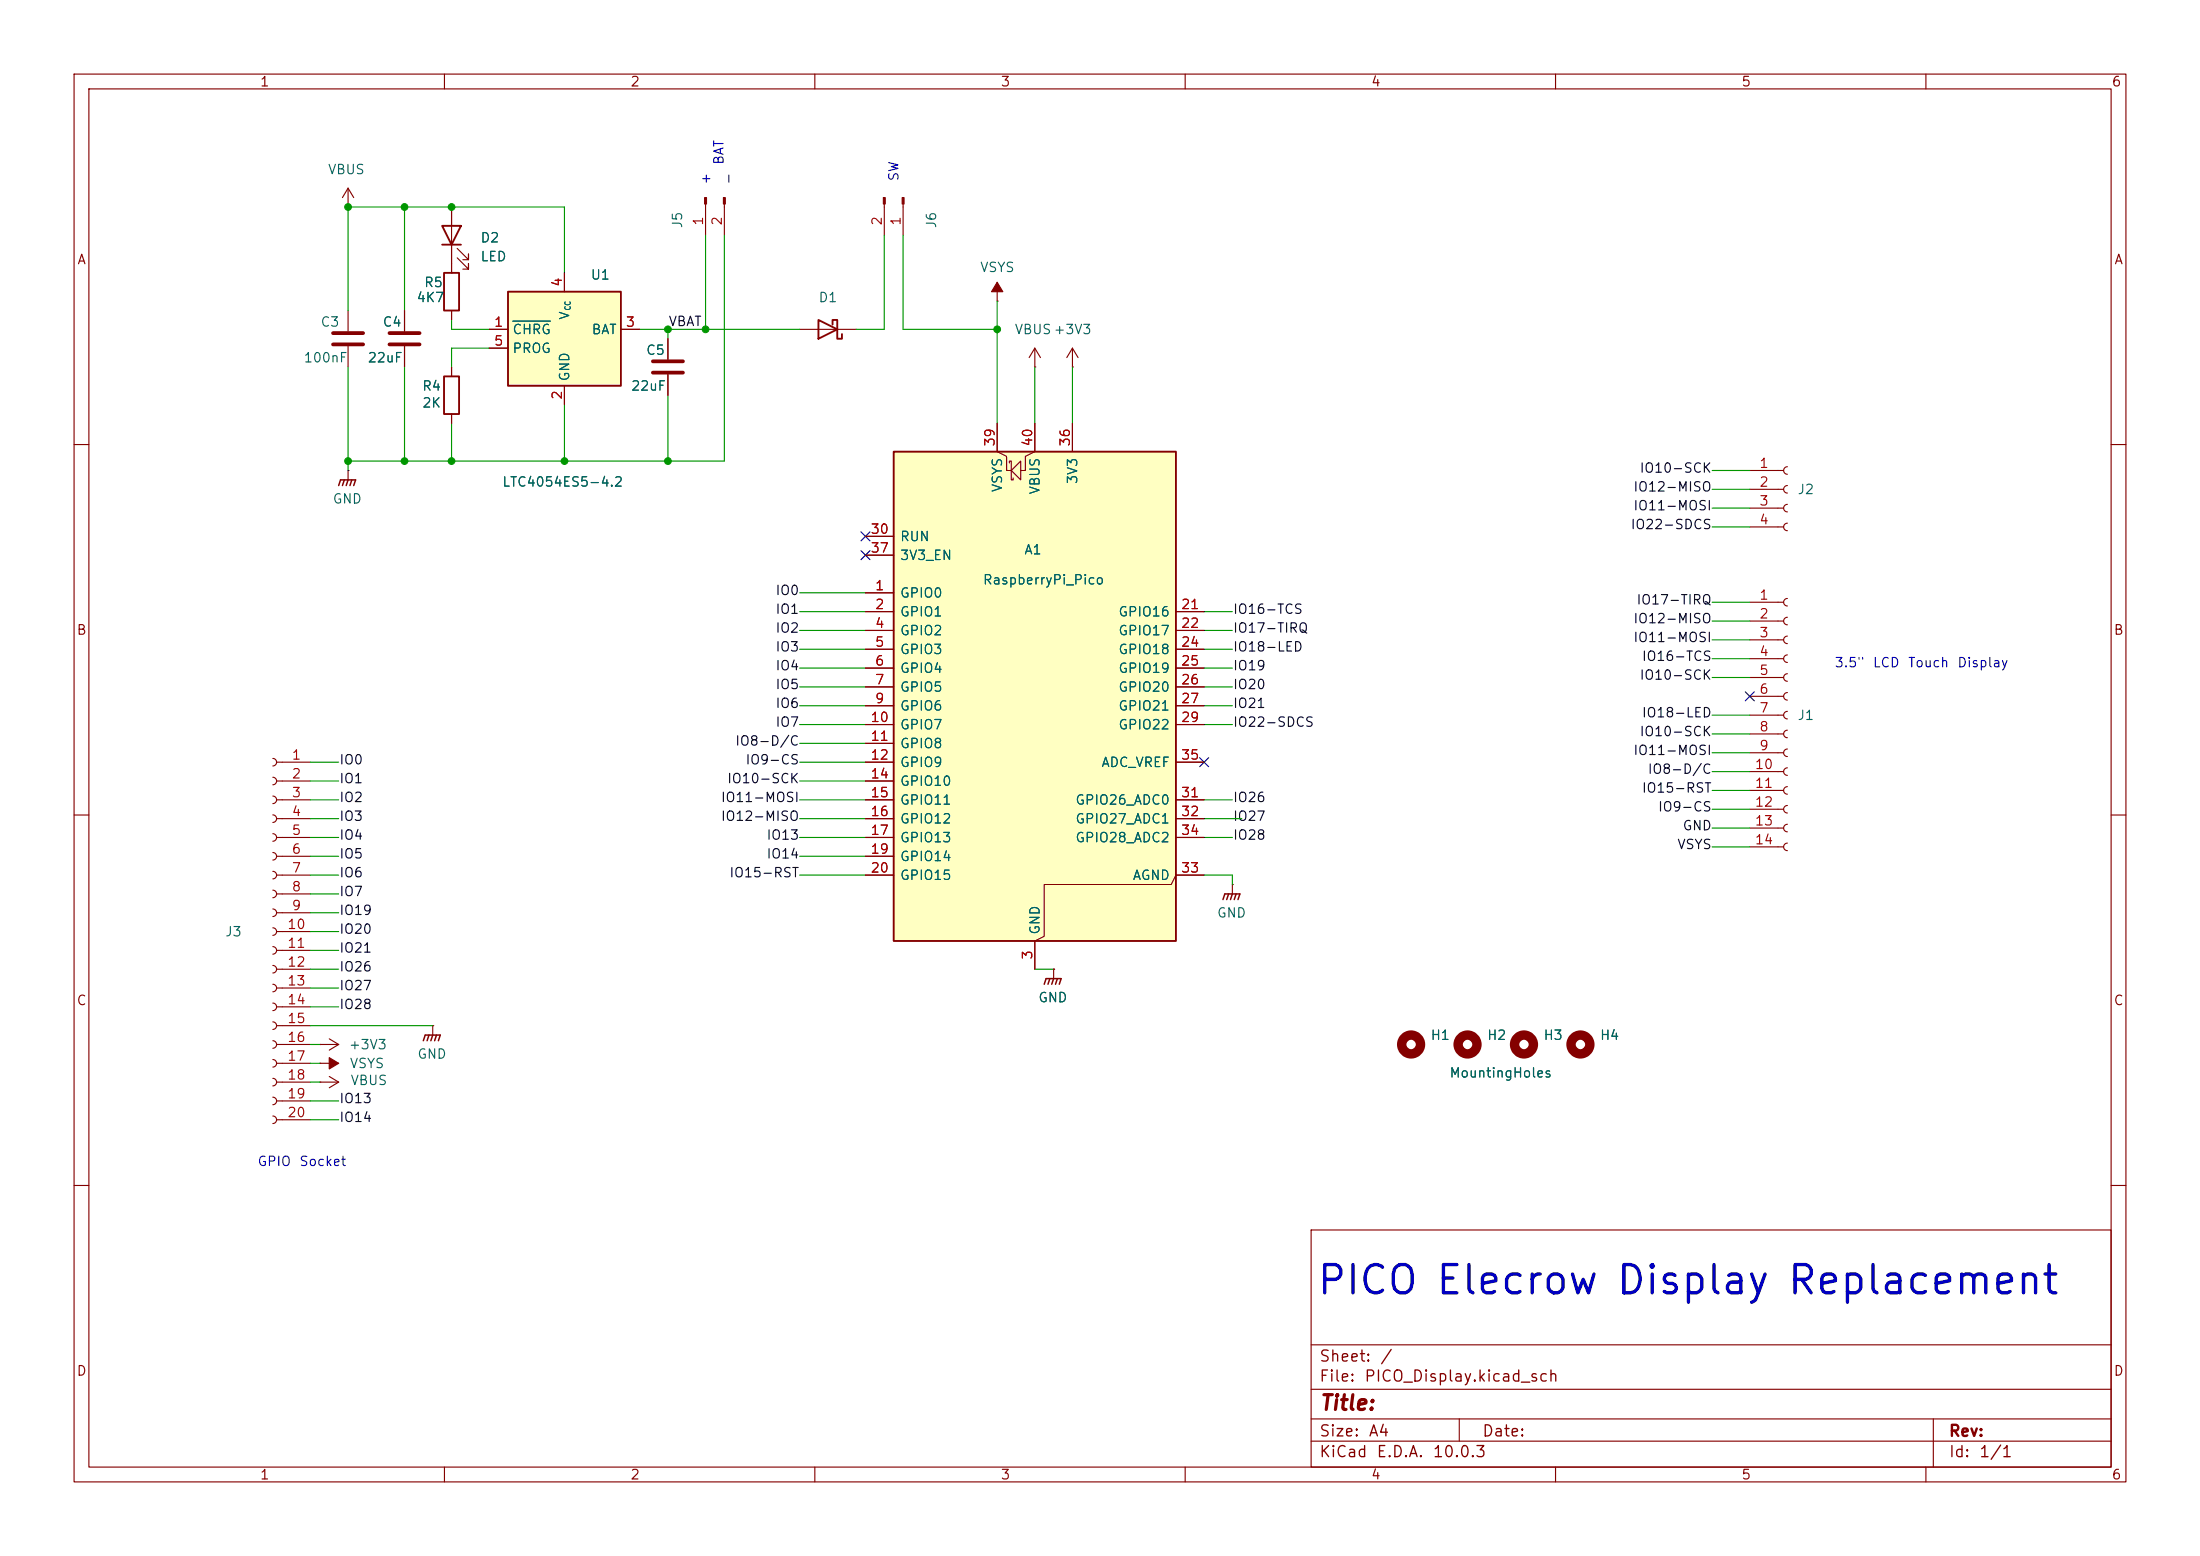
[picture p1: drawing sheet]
<svg xmlns="http://www.w3.org/2000/svg" width="297mm" height="210mm" viewBox="0 0 297 210" stroke-linecap="round" stroke-linejoin="round" font-family="sans-serif">
<g fill="none" stroke="#840000" stroke-width=".15">
<path d="M10 10h277v190h-277zM12 12h273v186h-273zM60 10v2M110 10v2M160 10v2M210 10v2M260 10v2M134.6 38.1v2.5M61 49.5v1.3M61 55.9v1.3M107.9 44.5h7.7M134.6 40.6h.1"/>
<path d="M10 60h2M47 63.5h.1M47 63.5v1.3M285 60h2M10 110h2M36.8 102.4a.51 .51 0 0 1 .5 .5 .51 .51 0 0 1-.5 .5M36.8 104.9a.51 .51 0 0 1 .5 .5 .51 .51 0 0 1-.5 .5M36.8 107.4a.51 .51 0 0 1 .5 .6 .51 .51 0 0 1-.5 .5M36.8 110a.51 .51 0 0 1 .5 .5 .51 .51 0 0 1-.5 .5M36.8 112.5a.51 .51 0 0 1 .5 .5 .51 .51 0 0 1-.5 .5M36.8 115.1a.51 .51 0 0 1 .5 .5 .51 .51 0 0 1-.5 .5M36.8 117.6a.51 .51 0 0 1 .5 .5 .51 .51 0 0 1-.5 .5"/>
<path d="M37.3 102.9h4.6M37.3 105.4h4.6M37.3 108h4.6M37.3 110.5h4.6M37.3 113h4.6M37.3 115.6h4.6M37.3 118.1h4.6M166.4 119.4h.1M166.4 119.4v1.3M285 110h2M36.8 120.1a.51 .51 0 0 1 .5 .6 .51 .51 0 0 1-.5 .5M36.8 122.7a.51 .51 0 0 1 .5 .5 .51 .51 0 0 1-.5 .5"/>
<path d="M36.8 125.2a.51 .51 0 0 1 .5 .5 .51 .51 0 0 1-.5 .5M36.8 127.8a.51 .51 0 0 1 .5 .5 .51 .51 0 0 1-.5 .5M36.8 130.3a.51 .51 0 0 1 .5 .5 .51 .51 0 0 1-.5 .5M36.8 132.8a.51 .51 0 0 1 .5 .6 .51 .51 0 0 1-.5 .5M36.8 135.4a.51 .51 0 0 1 .5 .5 .51 .51 0 0 1-.5 .5M36.8 137.9a.51 .51 0 0 1 .5 .5 .51 .51 0 0 1-.5 .5M37.3 120.7h4.6M37.3 123.2h4.6M37.3 125.7h4.6M37.3 128.3h4.6M37.3 130.8h4.6M37.3 133.4h4.6"/>
<path d="M37.3 135.9h4.6M37.3 138.4h4.6M58.4 138.4h.1M58.4 138.4v1.3M142.2 130.8h.1M142.2 130.8v1.3M36.8 140.5a.51 .51 0 0 1 .5 .5 .51 .51 0 0 1-.5 .5M36.8 143a.51 .51 0 0 1 .5 .5 .51 .51 0 0 1-.5 .5M36.8 145.5a.51 .51 0 0 1 .5 .6 .51 .51 0 0 1-.5 .5M36.8 148.1a.51 .51 0 0 1 .5 .5 .51 .51 0 0 1-.5 .5M36.8 150.6a.51 .51 0 0 1 .5 .5 .51 .51 0 0 1-.5 .5M37.3 141h4.6"/>
<path d="M37.3 143.5h4.6M37.3 146.1h4.6M37.3 148.6h4.6M37.3 151.1h4.6M43.2 143.5h.1M43.2 143.5h2.5M10 160h2M177 166h108v32h-108zM285 160h2M60 198v2M110 198v2M160 198v2"/>
<path d="M177 194.5h108M177 191.5h108M177 187.5h108M177 181.5h108M197 191.5v3M210 198v2M260 198v2M261 191.5v6.5"/>
</g>
<path d="M59.9 50.8h2.1v5.1h-2.1zM110.5 43.2l2.5 1.3-2.5 1.2zM112.4 43.8v-.6h.6v2.5h.7v-.6" fill="none" stroke="#840000" stroke-width=".25"/>
<g fill="#840000" stroke="#840000" stroke-width=".15">
<path d="M134.6 38.1l.8 1.3h-1.5z"/>
<path d="M44.4 142.7l1.3 .8-1.3 .8z"/>
</g>
<g fill="none" stroke="#840000" stroke-width=".2">
<path d="M45.7 65.5l.3-.7h2l-.2 .7M46.5 64.8l-.3 .7M47 64.8l-.3 .7M47.5 64.8l-.3 .7M57.9 139.7l-.2 .8M58.4 139.7l-.2 .8M58.9 139.7l-.2 .8M141 132.8l.2-.7h2.1l-.3 .7M141.7 132.1l-.2 .7M142.2 132.1l-.2 .7M142.7 132.1l-.2 .7M165.1 121.4l.3-.7h2l-.3 .7"/>
<path d="M165.9 120.7l-.3 .7M166.4 120.7l-.3 .7M166.9 120.7l-.3 .7M57.1 140.5l.3-.8h2l-.2 .8"/>
</g>
<g fill="none" stroke="#840000" stroke-width="1.3">
<circle cx="190.5" cy="141" r="1.27"/>
<circle cx="198.1" cy="141" r="1.27"/>
<circle cx="205.7" cy="141" r="1.27"/>
<circle cx="213.4" cy="141" r="1.27"/>
</g>
<path d="M120.6 61h38.1v66h-38.1z" fill="#ffffc2"/>
<path d="M59.7 30.5h2.5l-1.2 2.5zM59.7 33h2.5M59.9 36.8h2.1v5.1h-2.1zM120.6 61h38.1v66h-38.1z" fill="none" stroke="#840000" stroke-width=".25"/>
<g fill="none" stroke="#840000" stroke-width=".15">
<path d="M47 27.9h.1M47 25.4v2.5M47 25.4l-.8 1.3M47 25.4l.8 1.3M61 27.9v8.9M61.7 34.8l1.5 1.5v-.7v.7h-.7M61.7 33.5l1.5 1.6v-.8v.8h-.7M95.2 27.5v4.3M97.8 27.5v4.3M119.4 27.5v4.3M121.9 27.5v4.3M47 41.9v2.8"/>
<path d="M47 46.7v2.8M54.6 41.9v2.8M54.6 46.7v2.8M61 41.9v1.3M90.2 45.7v2.8M90.2 50.5v2.8M134.6 57.2v3.8l1.3 .6v1.9h.6M139.7 57.2v3.8l-1.3 .6v1.9h-.6M139.7 49.5h.1M139.7 47v2.5M139.7 47l-.8 1.3M139.7 47l.8 1.3"/>
<path d="M144.8 49.5h.1M144.8 47v2.5M144.8 57.2v3.8M144.8 47l-.8 1.3M144.8 47l.7 1.3M116.8 72.4h3.8M116.8 74.9h3.8M136.3 62.5v-.3h.2v2.6h.3v-.3M136.5 63.5l1.3-1.3v2.6zM236.2 63.5h4.6M236.2 66h4.6M236.2 68.6h4.6"/>
<path d="M236.2 71.1h4.6M241.3 63a.51 .51 0 0 0-.5 .5 .51 .51 0 0 0 .5 .5M241.3 65.5a.51 .51 0 0 0-.5 .5 .51 .51 0 0 0 .5 .5M241.3 68.1a.51 .51 0 0 0-.5 .5 .51 .51 0 0 0 .5 .5M241.3 70.6a.51 .51 0 0 0-.5 .5 .51 .51 0 0 0 .5 .5M116.8 80h3.8M116.8 82.6h3.8M116.8 85.1h3.8M116.8 87.6h3.8M116.8 90.2h3.8M116.8 92.7h3.8M116.8 95.3h3.8"/>
<path d="M116.8 97.8h3.8M158.7 82.6h3.9M158.7 85.1h3.9M158.7 87.6h3.9M158.7 90.2h3.9M158.7 92.7h3.9M158.7 95.3h3.9M158.7 97.8h3.9M236.2 81.3h4.6M236.2 83.8h4.6M236.2 86.4h4.6M236.2 88.9h4.6"/>
<path d="M236.2 91.4h4.6M236.2 94h4.6M236.2 96.5h4.6M236.2 99.1h4.6M241.3 80.8a.51 .51 0 0 0-.5 .5 .51 .51 0 0 0 .5 .5M241.3 83.3a.51 .51 0 0 0-.5 .5 .51 .51 0 0 0 .5 .5M241.3 85.9a.51 .51 0 0 0-.5 .5 .51 .51 0 0 0 .5 .5M241.3 88.4a.51 .51 0 0 0-.5 .5 .51 .51 0 0 0 .5 .5M241.3 90.9a.51 .51 0 0 0-.5 .5 .51 .51 0 0 0 .5 .5M241.3 93.5a.51 .51 0 0 0-.5 .5 .51 .51 0 0 0 .5 .5M241.3 96a.51 .51 0 0 0-.5 .5 .51 .51 0 0 0 .5 .5M241.3 98.6a.51 .51 0 0 0-.5 .5 .51 .51 0 0 0 .5 .5"/>
<path d="M116.8 100.3h3.8M116.8 102.9h3.8M116.8 105.4h3.8M116.8 108h3.8M116.8 110.5h3.8M116.8 113h3.8M116.8 115.6h3.8M116.8 118.1h3.8M158.7 102.9h3.9M158.7 108h3.9M158.7 110.5h3.9M158.7 113h3.9"/>
<path d="M162.6 118.1h-3.9l-.6 1.3h-17.1v7l-1.3 .6v3.8M236.2 101.6h4.6M236.2 104.1h4.6M236.2 106.7h4.6M236.2 109.2h4.6M236.2 111.8h4.6M236.2 114.3h4.6M241.3 101.1a.51 .51 0 0 0-.5 .5 .51 .51 0 0 0 .5 .5M241.3 103.6a.51 .51 0 0 0-.5 .5 .51 .51 0 0 0 .5 .5M241.3 106.2a.51 .51 0 0 0-.5 .5 .51 .51 0 0 0 .5 .5M241.3 108.7a.51 .51 0 0 0-.5 .5 .51 .51 0 0 0 .5 .5M241.3 111.3a.51 .51 0 0 0-.5 .5 .51 .51 0 0 0 .5 .5"/>
<path d="M241.3 113.8a.51 .51 0 0 0-.5 .5 .51 .51 0 0 0 .5 .5M43.2 141h.1M43.2 146.1h.1M43.2 141h2.5M43.2 146.1h2.5M44.4 140.2l1.3 .8M44.4 145.3l1.3 .8M45.7 141l-1.3 .7M45.7 146.1l-1.3 .7"/>
</g>
<path d="M45 46.5h4M45 45h4M52.6 46.5h4M52.6 45h4M88.1 50.3h4.1M88.1 48.8h4.1" fill="none" stroke="#840000" stroke-width=".51"/>
<g fill="#840000" stroke="#840000" stroke-width=".15">
<path d="M121.8 26.7h.2v.8h-.2z"/>
<path d="M119.3 26.7h.2v.8h-.2z"/>
<path d="M95.1 26.7h.3v.8h-.3z"/>
<path d="M97.7 26.7h.2v.8h-.2z"/>
</g>
<path d="M68.6 39.4h15.2v12.7h-15.2z" fill="#ffffc2"/>
<path d="M68.6 39.4h15.2v12.7h-15.2z" fill="none" stroke="#840000" stroke-width=".25"/>
<g fill="none" stroke="#840000" stroke-width=".15">
<path d="M61 27.9v2.6M61 33v3.8M76.2 36.8v2.6M54.6 41.9v2.8M54.6 46.7v2.8M61 41.9v1.3M61 49.5v1.3M61 55.9v1.3M66 44.5h2.6M66 47h2.6M76.2 52.1v2.5M83.8 44.5h2.6"/>
<path d="M90.2 45.7v2.8M90.2 50.5v2.8M134.6 57.2v3.8M139.7 57.2v3.8M144.8 57.2v3.8M116.8 72.4h3.8M116.8 74.9h3.8M116.8 80h3.8M116.8 82.6h3.8M116.8 85.1h3.8M116.8 87.6h3.8M116.8 90.2h3.8"/>
<path d="M116.8 92.7h3.8M116.8 95.3h3.8M116.8 97.8h3.8M158.7 82.6h3.9M158.7 85.1h3.9M158.7 87.6h3.9M158.7 90.2h3.9M158.7 92.7h3.9M158.7 95.3h3.9M158.7 97.8h3.9M116.8 100.3h3.8M116.8 102.9h3.8"/>
<path d="M116.8 105.4h3.8M116.8 108h3.8M116.8 110.5h3.8M116.8 113h3.8M116.8 115.6h3.8M116.8 118.1h3.8M158.7 102.9h3.9M158.7 108h3.9M158.7 110.5h3.9M158.7 113h3.9M158.7 118.1h3.9M139.7 127v3.8"/>
<path d="M142.2 130.8h.1"/>
</g>
<path d="M69.2 43.3h5.1" fill="none" stroke="#006464" stroke-width=".15"/>
<g fill="none" stroke="#009600" stroke-width=".15">
<path d="M54.6 27.9v14M76.2 36.8v-8.9h-29.2v14M95.2 31.8v12.7M97.8 31.8v30.4h-50.8M119.4 31.8v12.7h-3.8M121.9 31.8v12.7h12.7M47 49.5v14M54.6 49.5v12.7M61 43.2v1.3h5M61 57.2v5M66 47h-5v2.5M76.2 54.6v7.6"/>
<path d="M86.4 44.5h21.5M90.2 44.5v1.2M90.2 53.3v8.9M134.6 40.6v16.6M139.7 49.5v7.7M144.8 49.5v7.7M231.1 63.5h5.1M231.1 66h5.1M231.1 68.6h5.1M231.1 71.1h5.1M107.9 85.1h8.9M107.9 87.6h8.9"/>
<path d="M107.9 90.2h8.9M107.9 82.6h8.9M107.9 97.8h8.9M107.9 95.3h8.9M107.9 92.7h8.9M107.9 80h8.9M162.6 85.1h3.8M162.6 87.6h3.8M162.6 90.2h3.8M162.6 82.6h3.8M162.6 97.8h3.8M162.6 95.3h3.8"/>
<path d="M162.6 92.7h3.8M231.1 99.1h5.1M231.1 96.5h5.1M231.1 86.4h5.1M231.1 83.8h5.1M231.1 88.9h5.1M231.1 91.4h5.1M231.1 81.3h5.1M41.9 108h3.8M41.9 115.6h3.8M41.9 110.5h3.8M41.9 118.1h3.8"/>
<path d="M41.9 113h3.8M41.9 102.9h3.8M41.9 105.4h3.8M107.9 108h8.9M107.9 115.6h8.9M107.9 110.5h8.9M107.9 118.1h8.9M107.9 113h8.9M107.9 102.9h8.9M107.9 105.4h8.9M107.9 100.3h8.9M162.6 108h3.8"/>
<path d="M162.6 110.5h5M162.6 118.1h3.8v1.3M162.6 113h3.8M231.1 111.8h5.1M231.1 114.3h5.1M231.1 101.6h5.1M231.1 104.1h5.1M231.1 106.7h5.1M231.1 109.2h5.1M41.9 130.8h3.8M41.9 123.2h3.8M41.9 125.7h3.8"/>
<path d="M41.9 120.7h3.8M41.9 128.3h3.8M41.9 135.9h3.8M41.9 133.4h3.8M41.9 138.4h16.5M139.7 130.8h2.5M41.9 148.6h3.8M41.9 151.1h3.8M41.9 143.5h1.3M41.9 141h1.3M41.9 146.1h1.3"/>
</g>
<path d="M116.2 74.3l1.2 1.2M116.2 71.8l1.2 1.2M117.4 74.3l-1.2 1.2M117.4 71.8l-1.2 1.2M235.6 93.4l1.2 1.2M236.8 93.4l-1.2 1.2M162 102.3l1.2 1.2M163.2 102.3l-1.2 1.2" fill="none" stroke="#000084" stroke-width=".15"/>
<g fill="#009600" stroke="#009600" stroke-width=".14">
<circle cx="54.6" cy="62.2" r=".46"/>
<circle cx="47" cy="27.9" r=".46"/>
<circle cx="54.6" cy="27.9" r=".46"/>
<circle cx="61" cy="27.9" r=".46"/>
<circle cx="134.6" cy="44.5" r=".46"/>
<circle cx="47" cy="62.2" r=".46"/>
<circle cx="61" cy="62.2" r=".46"/>
<circle cx="76.2" cy="62.2" r=".46"/>
<circle cx="95.2" cy="44.5" r=".46"/>
<circle cx="90.2" cy="44.5" r=".46"/>
<circle cx="90.2" cy="62.2" r=".46"/>
</g>
<text font-size="3.8" fill="#0000c2" x="177.6" y="175.6">PICO Elecrow Display Replacement</text>
<text font-size="2" fill="#840000" x="178" y="190.8">Title:</text>
<g font-size="1.5" fill="#840000">
<text x="178" y="184.2">Sheet:</text>
<text x="186.2" y="184.2">/</text>
<text x="178" y="186.9">File:</text>
<text x="184.1" y="186.9">PICO_Display.kicad_sch</text>
<text x="178" y="197.1">KiCad</text>
<text x="178" y="194.3">Size:</text>
<text x="184.7" y="194.3">A4</text>
<text x="185.7" y="197.1">E.D.A.</text>
<text x="193.3" y="197.1">10.0.3</text>
<text x="200" y="194.3">Date:</text>
<text x="263" y="194.3">Rev:</text>
<text x="263" y="197.1">Id:</text>
<text x="267.1" y="197.1">1/1</text>
</g>
<g font-size="1.3" fill="#840000">
<text x="35" y="12">1</text>
<text x="85" y="12">2</text>
<text x="135" y="12">3</text>
<text x="185" y="12">4</text>
<text x="235" y="12">5</text>
<text x="285" y="12">6</text>
<text x="10.3" y="36">A</text>
<text x="285.3" y="36">A</text>
<text x="10.3" y="86">B</text>
<text x="285.3" y="86">B</text>
<text x="10.3" y="136">C</text>
<text x="285.3" y="136">C</text>
<text x="10.3" y="186">D</text>
<text x="285.3" y="186">D</text>
<text x="35" y="200">1</text>
<text x="85" y="200">2</text>
<text x="135" y="200">3</text>
<text x="185" y="200">4</text>
<text x="235" y="200">5</text>
<text x="285" y="200">6</text>
</g>
<g font-size="1.3" fill="#006464">
<text x="44.2" y="23.8">VBUS</text>
<text x="64.8" y="33">D2</text>
<text x="64.8" y="35.6">LED</text>
<text x="92.4" y="30.9" transform="rotate(-90 92.4 30.9)">J5</text>
<text x="126.7" y="30.9" transform="rotate(-90 126.7 30.9)">J6</text>
<text x="56.1" y="41.1">4K7</text>
<text x="57.2" y="39.1">R5</text>
<text x="79.7" y="38.1">U1</text>
<text x="110.4" y="41.1">D1</text>
<text x="132.2" y="37">VSYS</text>
<text x="43.2" y="44.4">C3</text>
<text x="51.6" y="44.4">C4</text>
<text x="69.1" y="45.4">CHRG</text>
<text x="69.1" y="48">PROG</text>
<text x="77.2" y="43.3" transform="rotate(-90 77.2 43.3)">V</text>
<text x="79.8" y="45.4">BAT</text>
<text x="136.9" y="45.4">VBUS+3V3</text>
<text x="40.9" y="49.2">100nF</text>
<text x="49.5" y="49.2">22uF</text>
<text x="56.9" y="53">R4</text>
<text x="77.2" y="51.6" transform="rotate(-90 77.2 51.6)">GND</text>
<text x="85.1" y="53">22uF</text>
<text x="87.1" y="48.2">C5</text>
<text x="56.9" y="55.3">2K</text>
<text x="67.7" y="66">LTC4054ES5-4.2</text>
<text x="145.8" y="65.4" transform="rotate(-90 145.8 65.4)">3V3</text>
<text x="44.8" y="68.3">GND</text>
<text x="135.6" y="66.5" transform="rotate(-90 135.6 66.5)">VSYS</text>
<text x="140.7" y="66.8" transform="rotate(-90 140.7 66.8)">VBUS</text>
<text x="242.6" y="67">J2</text>
<text x="121.4" y="73.4">RUN</text>
<text x="121.4" y="75.9">3V3_EN</text>
<text x="138.2" y="75.1">A1</text>
<text x="121.4" y="81">GPIO0</text>
<text x="121.4" y="83.5">GPIO1</text>
<text x="132.6" y="79.2">RaspberryPi_Pico</text>
<text x="150.9" y="83.5">GPIO16</text>
<text x="121.4" y="86.1">GPIO2</text>
<text x="121.4" y="88.6">GPIO3</text>
<text x="150.9" y="86.1">GPIO17</text>
<text x="150.9" y="88.6">GPIO18</text>
<text x="121.4" y="91.1">GPIO4</text>
<text x="121.4" y="93.7">GPIO5</text>
<text x="150.9" y="91.1">GPIO19</text>
<text x="150.9" y="93.7">GPIO20</text>
<text x="121.4" y="96.2">GPIO6</text>
<text x="121.4" y="98.8">GPIO7</text>
<text x="121.4" y="101.3">GPIO8</text>
<text x="150.9" y="96.2">GPIO21</text>
<text x="150.9" y="98.8">GPIO22</text>
<text x="242.6" y="97.5">J1</text>
<text x="121.4" y="103.8">GPIO9</text>
<text x="121.4" y="106.4">GPIO10</text>
<text x="148.6" y="103.8">ADC_VREF</text>
<text x="121.4" y="108.9">GPIO11</text>
<text x="121.4" y="111.5">GPIO12</text>
<text x="145.1" y="108.9">GPIO26_ADC0</text>
<text x="145.1" y="111.5">GPIO27_ADC1</text>
<text x="121.4" y="114">GPIO13</text>
<text x="121.4" y="116.5">GPIO14</text>
<text x="121.4" y="119.1">GPIO15</text>
<text x="145.1" y="114">GPIO28_ADC2</text>
<text x="152.8" y="119.1">AGND</text>
<text x="164.2" y="124.2">GND</text>
<text x="30.3" y="126.7">J3</text>
<text x="140.7" y="126.2" transform="rotate(-90 140.7 126.2)">GND</text>
<text x="140.1" y="135.6">GND</text>
<text x="47" y="141.9">+3V3</text>
<text x="56.3" y="143.2">GND</text>
<text x="193" y="140.7">H1</text>
<text x="200.7" y="140.7">H2</text>
<text x="208.3" y="140.7">H3</text>
<text x="215.9" y="140.7">H4</text>
<text x="47.1" y="144.5">VSYS</text>
<text x="47.2" y="146.8">VBUS</text>
<text x="195.6" y="145.8">MountingHoles</text>
</g>
<g font-size="1.3" fill="#0000c2">
<text x="98" y="22.3" transform="rotate(-90 98 22.3)">BAT</text>
<text x="96.2" y="25" transform="rotate(-90 96.2 25)">+</text>
<text x="99.3" y="25" transform="rotate(-90 99.3 25)">-</text>
<text x="121.6" y="24.6" transform="rotate(-90 121.6 24.6)">SW</text>
<text x="247.6" y="90.4">3.5&quot;</text>
<text x="252.7" y="90.4">LCD</text>
<text x="257.5" y="90.4">Touch</text>
<text x="264.2" y="90.4">Display</text>
<text x="34.7" y="157.7">GPIO</text>
<text x="40.3" y="157.7">Socket</text>
</g>
<g font-size="1.3" fill="#a90000">
<text x="95.2" y="30.6" transform="rotate(-90 95.2 30.6)">1</text>
<text x="97.8" y="30.6" transform="rotate(-90 97.8 30.6)">2</text>
<text x="119.4" y="30.6" transform="rotate(-90 119.4 30.6)">2</text>
<text x="121.9" y="30.6" transform="rotate(-90 121.9 30.6)">1</text>
<text x="76.2" y="38.8" transform="rotate(-90 76.2 38.8)">4</text>
<text x="66.6" y="44.4">1</text>
<text x="66.6" y="47">5</text>
<text x="84.4" y="44.4">3</text>
<text x="76.2" y="54" transform="rotate(-90 76.2 54)">2</text>
<text x="134.6" y="60.4" transform="rotate(-90 134.6 60.4)">39</text>
<text x="139.7" y="60.4" transform="rotate(-90 139.7 60.4)">40</text>
<text x="144.8" y="60.4" transform="rotate(-90 144.8 60.4)">36</text>
<text x="237.4" y="63.5">1</text>
<text x="237.4" y="66">2</text>
<text x="237.4" y="68.6">3</text>
<text x="237.4" y="71.1">4</text>
<text x="117.4" y="72.4">30</text>
<text x="117.4" y="74.9">37</text>
<text x="118" y="80">1</text>
<text x="118" y="82.5">2</text>
<text x="159.3" y="82.5">21</text>
<text x="237.4" y="81.3">1</text>
<text x="237.4" y="83.8">2</text>
<text x="118" y="85.1">4</text>
<text x="118" y="87.6">5</text>
<text x="159.3" y="85.1">22</text>
<text x="159.3" y="87.6">24</text>
<text x="237.4" y="86.3">3</text>
<text x="237.4" y="88.9">4</text>
<text x="118" y="90.1">6</text>
<text x="118" y="92.7">7</text>
<text x="118" y="95.2">9</text>
<text x="159.3" y="90.1">25</text>
<text x="159.3" y="92.7">26</text>
<text x="159.3" y="95.2">27</text>
<text x="237.4" y="91.4">5</text>
<text x="237.4" y="94">6</text>
<text x="117.4" y="97.8">10</text>
<text x="117.4" y="100.3">11</text>
<text x="159.3" y="97.8">29</text>
<text x="237.4" y="96.5">7</text>
<text x="237.4" y="99">8</text>
<text x="237.4" y="101.6">9</text>
<text x="39.3" y="102.8">1</text>
<text x="39.3" y="105.4">2</text>
<text x="39.3" y="107.9">3</text>
<text x="117.4" y="102.8">12</text>
<text x="117.4" y="105.4">14</text>
<text x="117.4" y="107.9">15</text>
<text x="159.3" y="107.9">31</text>
<text x="159.3" y="102.8">35</text>
<text x="236.8" y="104.1">10</text>
<text x="236.8" y="106.7">11</text>
<text x="39.3" y="110.5">4</text>
<text x="39.3" y="113">5</text>
<text x="117.4" y="110.5">16</text>
<text x="117.4" y="113">17</text>
<text x="159.3" y="110.5">32</text>
<text x="159.3" y="113">34</text>
<text x="236.8" y="109.2">12</text>
<text x="236.8" y="111.7">13</text>
<text x="39.3" y="115.5">6</text>
<text x="39.3" y="118.1">7</text>
<text x="117.4" y="115.5">19</text>
<text x="117.4" y="118.1">20</text>
<text x="159.3" y="118.1">33</text>
<text x="236.8" y="114.3">14</text>
<text x="38.7" y="125.7">10</text>
<text x="39.3" y="120.6">8</text>
<text x="39.3" y="123.2">9</text>
<text x="38.7" y="128.2">11</text>
<text x="38.7" y="130.8">12</text>
<text x="139.7" y="129.6" transform="rotate(-90 139.7 129.6)">3</text>
<text x="38.7" y="133.3">13</text>
<text x="38.7" y="135.9">14</text>
<text x="38.7" y="138.4">15</text>
<text x="38.7" y="140.9">16</text>
<text x="38.7" y="143.5">17</text>
<text x="38.7" y="146">18</text>
<text x="38.7" y="148.6">19</text>
<text x="38.7" y="151.1">20</text>
</g>
<g font-size="1.3" fill="#0f0f0f">
<text x="90.2" y="44.3">VBAT</text>
<text x="221.3" y="64.1">IO10-SCK</text>
<text x="220.1" y="71.7">IO22-SDCS</text>
<text x="220.4" y="66.7">IO12-MISO</text>
<text x="220.4" y="69.2">IO11-MOSI</text>
<text x="104.6" y="83.2">IO1</text>
<text x="104.6" y="80.6">IO0</text>
<text x="166.4" y="83.2">IO16-TCS</text>
<text x="220.8" y="81.9">IO17-TIRQ</text>
<text x="104.6" y="88.3">IO3</text>
<text x="104.6" y="85.7">IO2</text>
<text x="166.4" y="88.3">IO18-LED</text>
<text x="166.4" y="85.7">IO17-TIRQ</text>
<text x="220.4" y="87">IO11-MOSI</text>
<text x="220.4" y="84.4">IO12-MISO</text>
<text x="221.6" y="89.5">IO16-TCS</text>
<text x="104.6" y="95.9">IO6</text>
<text x="104.6" y="93.3">IO5</text>
<text x="104.6" y="90.8">IO4</text>
<text x="166.4" y="93.3">IO20</text>
<text x="166.4" y="90.8">IO19</text>
<text x="166.4" y="95.9">IO21</text>
<text x="221.3" y="92.1">IO10-SCK</text>
<text x="99.2" y="101">IO8-D/C</text>
<text x="104.6" y="98.4">IO7</text>
<text x="166.4" y="98.4">IO22-SDCS</text>
<text x="221.3" y="99.7">IO10-SCK</text>
<text x="221.6" y="97.1">IO18-LED</text>
<text x="45.7" y="106">IO1</text>
<text x="45.7" y="103.5">IO0</text>
<text x="98.1" y="106">IO10-SCK</text>
<text x="100.6" y="103.5">IO9-CS</text>
<text x="220.4" y="102.2">IO11-MOSI</text>
<text x="221.6" y="107.3">IO15-RST</text>
<text x="222.3" y="104.8">IO8-D/C</text>
<text x="45.7" y="111.1">IO3</text>
<text x="45.7" y="113.7">IO4</text>
<text x="45.7" y="108.6">IO2</text>
<text x="97.2" y="111.1">IO12-MISO</text>
<text x="97.2" y="108.6">IO11-MOSI</text>
<text x="103.4" y="113.7">IO13</text>
<text x="166.4" y="113.7">IO28</text>
<text x="166.4" y="111.1">IO27</text>
<text x="166.4" y="108.6">IO26</text>
<text x="223.7" y="109.8">IO9-CS</text>
<text x="227.1" y="112.4">GND</text>
<text x="45.7" y="116.2">IO5</text>
<text x="45.7" y="118.7">IO6</text>
<text x="98.4" y="118.7">IO15-RST</text>
<text x="103.4" y="116.2">IO14</text>
<text x="226.3" y="114.9">VSYS</text>
<text x="45.7" y="121.3">IO7</text>
<text x="45.7" y="123.8">IO19</text>
<text x="45.7" y="128.9">IO21</text>
<text x="45.7" y="126.4">IO20</text>
<text x="45.7" y="131.4">IO26</text>
<text x="45.7" y="134">IO27</text>
<text x="45.7" y="136.5">IO28</text>
<text x="45.7" y="149.2">IO13</text>
<text x="45.7" y="151.8">IO14</text>
</g>
<text font-size=".8" fill="#006464" x="77.2" y="42" transform="rotate(-90 77.2 42)">CC</text>
</svg>
